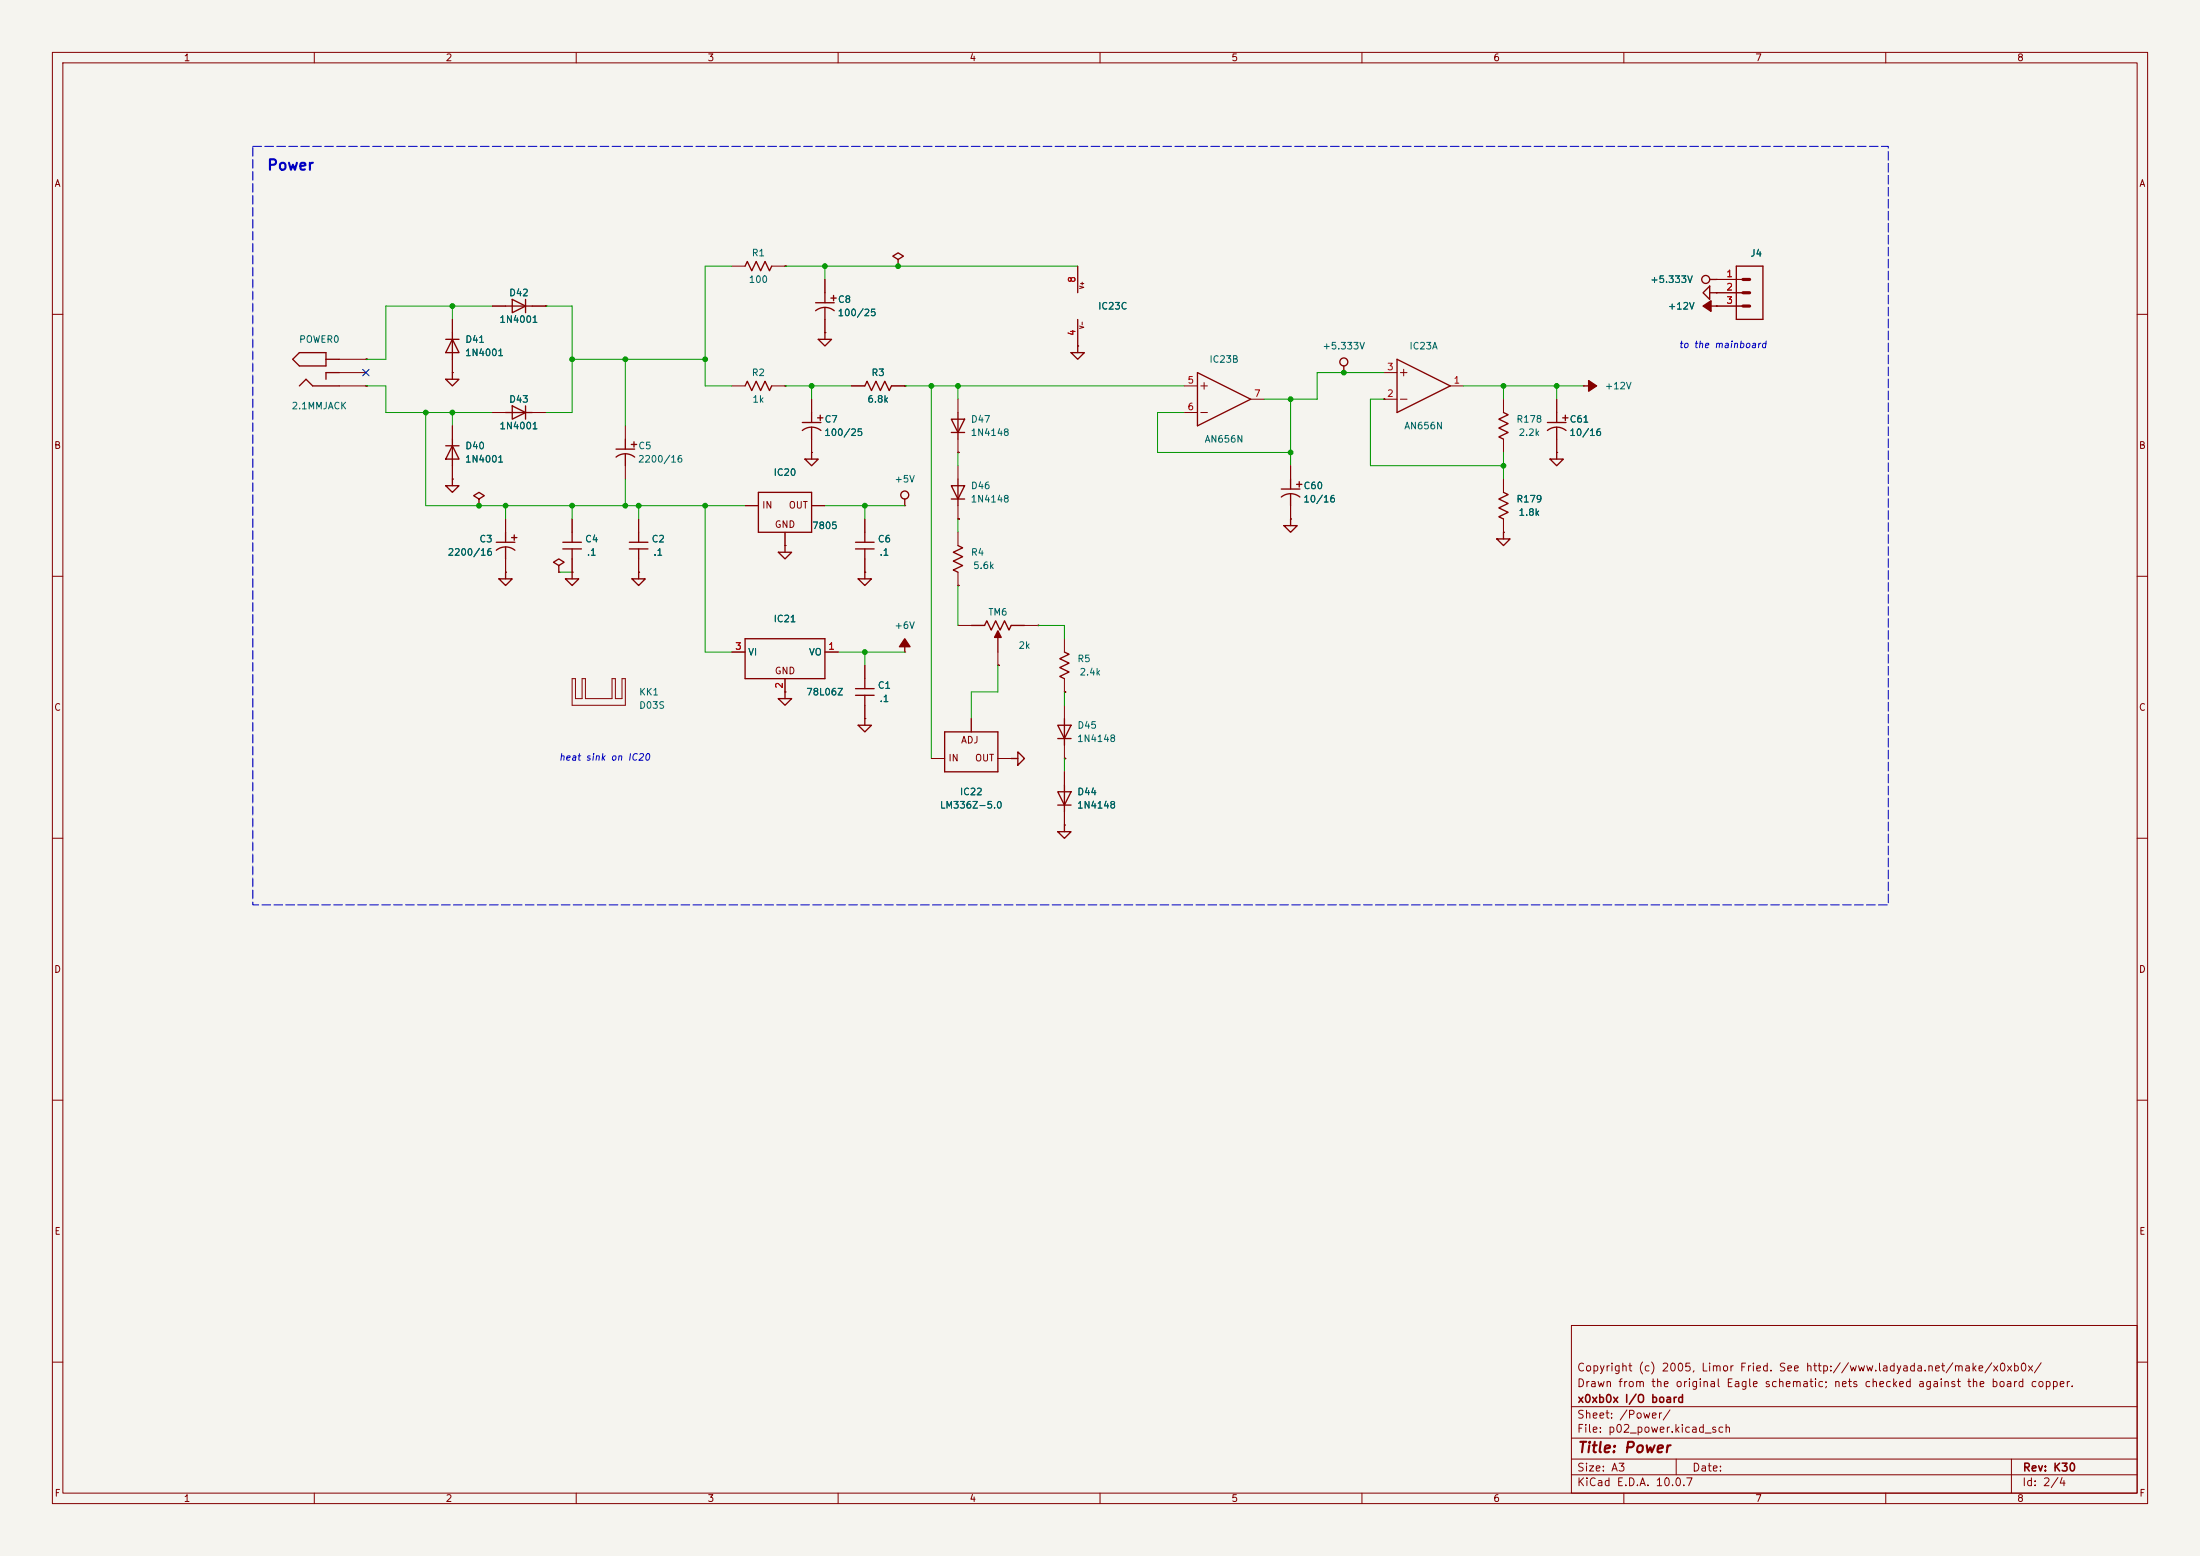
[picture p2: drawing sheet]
<svg xmlns="http://www.w3.org/2000/svg" width="420mm" height="297mm" viewBox="0 0 420 297" stroke-linecap="round" stroke-linejoin="round" font-family="sans-serif">
<path d="M0 0h420v297h-420z" fill="#f5f4ef" stroke="#f5f4ef" stroke-width=".19"/>
<g fill="none" stroke="#840000" stroke-width=".19">
<path d="M10 10h400v277h-400zM12 12h396v273h-396zM60 10v2M110 10v2M160 10v2M210 10v2M260 10v2M310 10v2M360 10v2M94 58.4h2.5M101.6 58.4h2.5M104.1 58.4l.3 .1z"/>
<path d="M139.7 50.8h2.5M147.3 50.8h2.6M149.9 50.7l.2 .2zM157.5 53.3v2.6M171.4 50.8h.1M205.7 50.8v5.1M327.7 53.3h.1M327.7 58.4h.1M327.7 55.9h.1M327.7 58.4h5M327.7 53.3h5M327.7 55.9h5"/>
<path d="M10 60h2M64.8 73.7h5M64.8 68.6h5M64.8 71.1h5M69.8 73.6l.3 .1zM69.8 68.5l.3 .1zM86.4 71.1h.1M86.4 61v2.5M86.4 68.6v2.5M94 78.7h2.5M101.6 78.7h2.5M139.7 73.7h2.5"/>
<path d="M147.3 73.7h2.6M149.9 73.6l.2 .1zM154.9 76.2v2.5M157.5 63.5h.1M157.5 61v2.5M162.6 73.7h2.5M170.2 73.7h2.5M172.7 73.6l.2 .1zM182.9 76.2v2.5M205.7 66h.1M205.7 61v5M226.1 73.7h2.5"/>
<path d="M226.1 78.7h2.5M229.2 73.7h1.3M229.2 78.7h1.3M229.9 73v1.3M238.8 76.2h2.5M256.5 71.1h.1M264.2 76.1l.2 .2zM264.2 71.1h2.5M264.2 76.2h2.5M267.3 71.1h1.3M267.3 76.2h1.3M268 70.5v1.3"/>
<path d="M276.9 73.7h2.5M287 76.2v2.5M297.2 76.2v2.5M302.3 73.7h.1M408 60h2M86.4 91.4h.1M86.4 81.3v2.5M86.4 88.9v2.5M91.4 96.5h.1M96.5 99.1v2.5M109.2 99.1v2.5M119.4 81.3v2.5"/>
<path d="M119.4 88.9v2.5M121.9 99.1v2.5M142.2 96.5h2.6M154.9 86.4h.1M154.9 96.5h2.6M154.9 83.8v2.6M165.1 99.1v2.5M172.7 96.5h.1M182.9 86.3l.2 .1zM182.9 99l.2 .1zM182.9 83.8v2.6M182.9 88.9v2.5"/>
<path d="M182.9 96.5v2.6M246.4 99.1h.1M246.4 88.9v2.5M246.4 96.5v2.6M287 83.8v2.6M287 91.4v2.6M287 99.1v2.5M297.2 86.4h.1M297.2 83.8v2.6M10 110h2M96.5 109.2h.1M96.5 106.7v2.5"/>
<path d="M106.7 109.2h.1M109.2 109.2h.1M109.2 106.7v2.5M121.9 109.2h.1M121.9 106.7v2.5M149.9 104.1h.1M149.9 101.6v2.5M165.1 109.2h.1M165.1 106.7v2.5M182.9 111.7l.2 .1zM182.9 101.6v2.5M182.9 109.2v2.6"/>
<path d="M182.9 119.4h2.5M195.6 119.4h2.5M198.1 119.3l.2 .1zM287 101.6h.1M408 110h2M109.2 129.5h.7v3.9h1.2v-3.9h.7v3.9h5v-3.9h.7v3.9h1.2v-3.9h.7v5.1h-10.2zM139.7 124.5h2.5M149.9 132.1h.1M149.9 129.5v2.6M157.5 124.5h2.5M165.1 137.2h.1M165.1 127v2.5"/>
<path d="M165.1 134.6v2.6M172.7 124.5h.1M185.4 137.2v2.5M190.5 126.9l.2 .2zM190.5 124.5v2.5M203.2 132l.2 .1zM203.2 121.9v2.6M203.2 129.5v2.6M203.2 134.6v2.6M10 160h2M177.8 144.8h2.5M190.5 144.8h2.5"/>
<path d="M193 144.8h.1M203.2 157.5h.1M203.2 144.7l.2 .1zM203.2 142.2v2.6M203.2 147.3v2.6M203.2 154.9v2.6M408 160h2M10 210h2M408 210h2M300 253h108v32h-108zM10 260h2M300 278.5h108"/>
<path d="M300 274.5h108M300 268.5h108M320 278.5v3M384 278.5v6.5M408 260h2M60 285v2M110 285v2M160 285v2M210 285v2M260 285v2M300 281.5h108M310 285v2"/>
<path d="M360 285v2"/>
</g>
<g fill="none" stroke="#840000" stroke-width=".25">
<path d="M96.5 58.4h5.1M97.8 57.2l2.5 1.2-2.5 1.3zM100.3 57.2v2.5M142.2 50.8l.5-.9 .8 1.8 .9-1.8 .8 1.8 .8-1.8 .9 1.8 .4-.9M155.7 59.3a2.81 2.81 0 0 1 3.6 0M155.7 57.8h3.6M157.5 55.9v1.9M157.5 58.7v2.3M158.6 56.9h1M159.1 56.4v1M171.4 49.5l1.1-.6-1.1-.6-1 .6 1 .6v1.3M326.4 54.6v2.6l-1.3-1.3z"/>
<path d="M326.4 53.3h1.3M326.4 55.9h1.3M326.6 58.4h1.1M331.5 50.8h5v10.2h-5zM55.9 68.6l1.2-1.3h5.1v2.6h-5.1zM57.1 73.7l1.3-1.3 1.3 1.3h5.1M62.2 68.6h2.6M64.8 71.1h-2.6v1.3M85.1 72.4h2.5l-1.2 1.3zM85.1 64.8h2.5M86.4 64.8l1.2 2.5h-2.5zM86.4 63.5v5.1"/>
<path d="M86.4 71.1v1.3M96.5 78.7h5.1M97.8 77.5l2.5 1.2-2.5 1.3zM100.3 77.5v2.5M142.2 73.7l.5-.9 .8 1.7 .9-1.7 .8 1.7 .8-1.7 .9 1.7 .4-.8M154.9 78.7v1.9M156.1 79.8h1M156.2 64.8h2.5l-1.2 1.2zM156.6 79.2v1.1M157.5 63.5v1.3M165.1 73.7l.4-.9 .9 1.7 .8-1.7 .9 1.7 .8-1.7 .9 1.7 .4-.8M182.9 78.7v5.1"/>
<path d="M204.5 67.3h2.5l-1.3 1.3zM205.7 66v1.3M228.6 71.1l10.2 5.1-10.2 5.1zM256.5 69.9v1.2M266.7 68.6l10.2 5.1-10.2 5zM287 78.7l.9 .5-1.8 .8 1.8 .9-1.8 .8 1.8 .9-1.8 .8 .9 .4M297.2 78.7v1.9M298.3 79.8h1M298.8 79.2v1.1M302.3 73.7h1M85.1 92.7h2.5l-1.2 1.3zM85.1 85.1h2.5"/>
<path d="M86.4 85.1l1.2 2.5h-2.5zM86.4 83.8v5.1M86.4 91.4v1.3M91.4 95.3l1.1-.7-1.1-.6-1 .6 1 .7v1.2M117.6 87.2a2.81 2.81 0 0 1 3.6 0M117.6 85.7h3.6M119.4 83.8v1.9M119.4 86.6v2.3M120.5 84.8h1M121 84.3v1M144.8 94h10.1v7.6h-10.1zM153.2 82.2a2.81 2.81 0 0 1 3.5 0"/>
<path d="M153.2 80.6h3.5M153.7 87.6h2.5l-1.3 1.3zM154.9 81.5v2.3M154.9 86.4v1.2M172.7 95.3v1.2M181.6 80h2.5l-1.2 2.6zM181.6 92.7h2.5l-1.2 2.6zM181.6 82.6h2.5M181.6 95.3h2.5M182.9 91.4v5.1M244.6 94.9a2.81 2.81 0 0 1 3.6 0M244.6 93.3h3.6"/>
<path d="M246.4 91.4v1.9M246.4 94.2v2.3M246.4 99.1v1.2M247.5 92.5h1M248 91.9v1.1M287 94l.9 .4-1.8 .9 1.8 .8-1.8 .8 1.8 .9-1.8 .8 .9 .5M295.4 82.2a2.81 2.81 0 0 1 3.6 0M295.4 80.6h3.6M295.9 87.6h2.5l-1.2 1.3zM297.2 81.5v2.3M297.2 86.4v1.2M94.7 105a2.81 2.81 0 0 1 3.6 0"/>
<path d="M94.7 103.5h3.6M95.2 110.5h2.6l-1.3 1.3zM96.5 101.6v1.9M96.5 104.4v2.3M96.5 109.2v1.3M97.7 102.6h1M98.2 102.1v1M106.7 108l1-.7-1-.6-1 .6 1 .7v1.2M107.4 103.5h3.6M107.4 104.8h3.6M107.9 110.5h2.6l-1.3 1.3zM109.2 101.6v1.9"/>
<path d="M109.2 104.8v1.9M109.2 109.2v1.3M120.1 103.5h3.6M120.1 104.8h3.6M120.6 110.5h2.6l-1.3 1.3zM121.9 101.6v1.9M121.9 104.8v1.9M121.9 109.2v1.3M148.6 105.4h2.5l-1.2 1.3zM149.9 104.1v1.3M163.3 103.5h3.6M163.3 104.8h3.6"/>
<path d="M163.8 110.5h2.6l-1.3 1.3zM165.1 101.6v1.9M165.1 104.8v1.9M165.1 109.2v1.3M182.9 104.1l.9 .5-1.8 .8 1.8 .9-1.8 .8 1.8 .9-1.8 .8 .9 .4M185.4 119.4h2.6l.4-.9 .8 1.8 .9-1.8 .8 1.8 .9-1.8 .8 1.8 .4-.9h2.6M245.1 100.3h2.5l-1.2 1.3zM285.7 102.9h2.6l-1.3 1.2zM287 101.6v1.3M142.2 121.9h15.3v7.6h-15.3zM148.6 133.4h2.5l-1.2 1.2zM149.9 132.1v1.3"/>
<path d="M163.3 131.4h3.6M163.3 132.7h3.6M163.8 138.4h2.6l-1.3 1.3zM165.1 129.5v1.9M165.1 132.7v1.9M165.1 137.2v1.2M172.7 123.4v1.1M180.3 139.7h10.2v7.6h-10.2zM190.5 121.4v3.1M201.9 138.4h2.6l-1.3 2.6zM203.2 124.5l.9 .4-1.8 .8 1.8 .9-1.8 .8 1.8 .9-1.8 .8 .9 .4M203.2 137.2v5"/>
<path d="M193 144.8h1.3M194.3 143.5l1.3 1.3-1.3 1.3zM201.9 151.1h2.6l-1.3 2.6zM201.9 158.8h2.6l-1.3 1.2zM201.9 153.7h2.6M201.9 141h2.6M203.2 149.9v5M203.2 157.5v1.3"/>
<circle cx="325.6" cy="53.3" r=".76"/>
<circle cx="256.5" cy="69.1" r=".76"/>
<circle cx="172.7" cy="94.5" r=".76"/>
</g>
<path d="M332.7 58.4h1.3M332.7 55.9h1.3M332.7 53.3h1.3" fill="none" stroke="#840000" stroke-width=".61"/>
<g fill="#840000" stroke="#840000" stroke-width=".25">
<path d="M325.1 58.4l1.5-1v2z"/>
<path d="M190.5 120.4l.6 1.3h-1.2z"/>
<path d="M303.3 72.6l1.5 1.1-1.5 1z"/>
<path d="M172.7 121.9l1 1.5h-2z"/>
</g>
<g fill="none" stroke="#009600" stroke-width=".19">
<path d="M86.4 58.4v2.6M94 58.4h-20.3v10.2h-3.9M104.1 58.4h5.1v20.3h-5.1M139.7 50.8h-5.1v22.9h5.1M149.9 50.8h55.8M157.5 50.8v2.5M69.8 73.7h3.9v5h20.3M81.3 78.7v17.8h60.9M86.4 78.7v2.6M109.2 68.6h25.4M119.4 68.6v12.7M149.9 73.7h12.7"/>
<path d="M154.9 73.7v2.5M172.7 73.7h53.4M177.8 73.7v71.1M182.9 73.7v2.5M226.1 78.7h-5.1v7.7h25.4M246.4 76.2v12.7M264.2 71.1h-12.7v5.1h-10.2M264.2 76.2h-2.6v12.7h25.4M279.4 73.7h22.9M287 73.7v2.5M297.2 73.7v2.5M96.5 96.5v2.6"/>
<path d="M109.2 96.5v2.6M119.4 91.4v5.1M121.9 96.5v2.6M134.6 96.5v28h5.1M157.5 96.5h15.2M165.1 96.5v2.6M182.9 86.4v2.5M182.9 99.1v2.5M287 86.4v5M106.7 109.2h2.5M182.9 111.8v7.6M198.1 119.4h5.1v2.5"/>
<path d="M160 124.5h12.7M165.1 124.5v2.5M190.5 127v5.1h-5.1v5.1M203.2 132.1v2.5M203.2 144.8v2.5"/>
</g>
<path d="M69.2 70.5l1.3 1.2M70.5 70.5l-1.3 1.2" fill="none" stroke="#000084" stroke-width=".19"/>
<path d="M48.3 27.9h312.2v144.8h-312.2z" fill="none" stroke="#0000c2" stroke-width=".19" stroke-dasharray="1.7 .6"/>
<g fill="#009600" stroke="#009600" stroke-width=".19">
<circle cx="157.5" cy="50.8" r=".46"/>
<circle cx="171.4" cy="50.8" r=".46"/>
<circle cx="86.4" cy="58.4" r=".46"/>
<circle cx="81.3" cy="78.7" r=".46"/>
<circle cx="86.4" cy="78.7" r=".46"/>
<circle cx="91.4" cy="96.5" r=".46"/>
<circle cx="96.5" cy="96.5" r=".46"/>
<circle cx="182.9" cy="73.7" r=".46"/>
<circle cx="177.8" cy="73.7" r=".46"/>
<circle cx="121.9" cy="96.5" r=".46"/>
<circle cx="109.2" cy="96.5" r=".46"/>
<circle cx="119.4" cy="96.5" r=".46"/>
<circle cx="165.1" cy="96.5" r=".46"/>
<circle cx="134.6" cy="96.5" r=".46"/>
<circle cx="165.1" cy="124.5" r=".46"/>
<circle cx="246.4" cy="76.2" r=".46"/>
<circle cx="246.4" cy="86.4" r=".46"/>
<circle cx="256.5" cy="71.1" r=".46"/>
<circle cx="287" cy="88.9" r=".46"/>
<circle cx="287" cy="73.7" r=".46"/>
<circle cx="297.2" cy="73.7" r=".46"/>
<circle cx="154.9" cy="73.7" r=".46"/>
<circle cx="134.6" cy="68.6" r=".46"/>
<circle cx="109.2" cy="68.6" r=".46"/>
<circle cx="119.4" cy="68.6" r=".46"/>
</g>
<text font-size="2" fill="#0000c2" x="50.9" y="33">Power</text>
<text font-size="2" fill="#840000" x="301" y="277.8">Title: Power</text>
<g font-size="1.5" fill="#840000">
<text x="300.9" y="262.1">Copyright (c) 2005, Limor Fried. See http://www.ladyada.net/make/x0xb0x/</text>
<text x="300.9" y="265.1">Drawn from the original Eagle schematic; nets checked against the board copper.</text>
<text x="301" y="268.1">x0xb0x I/O board</text>
<text x="300.9" y="273.8">File: p02_power.kicad_sch</text>
<text x="300.9" y="271.1">Sheet: /Power/</text>
<text x="300.9" y="281.2">Size: A3</text>
<text x="322.9" y="281.2">Date:</text>
<text x="386" y="281.2">Rev: K30</text>
<text x="300.9" y="284">KiCad E.D.A. 10.0.7</text>
<text x="385.9" y="284">Id: 2/4</text>
</g>
<g font-size="1.3" fill="#840000">
<text x="35" y="12">1</text>
<text x="85" y="12">2</text>
<text x="135" y="12">3</text>
<text x="185" y="12">4</text>
<text x="235" y="12">5</text>
<text x="285" y="12">6</text>
<text x="335" y="12">7</text>
<text x="385" y="12">8</text>
<text x="10.3" y="36">A</text>
<text x="408.3" y="36">A</text>
<text x="10.2" y="86">B</text>
<text x="408.2" y="86">B</text>
<text x="145.4" y="97.4">IN</text>
<text x="147.8" y="101.1">GND</text>
<text x="150.5" y="97.4">OUT</text>
<text x="147.8" y="129">GND</text>
<text x="10.2" y="136">C</text>
<text x="408.2" y="136">C</text>
<text x="183.4" y="142.2">ADJ</text>
<text x="180.9" y="145.6">IN</text>
<text x="186" y="145.6">OUT</text>
<text x="10.2" y="186">D</text>
<text x="408.2" y="186">D</text>
<text x="10.3" y="236">E</text>
<text x="408.3" y="236">E</text>
<text x="10.3" y="286">F</text>
<text x="35" y="287">1</text>
<text x="85" y="287">2</text>
<text x="135" y="287">3</text>
<text x="185" y="287">4</text>
<text x="235" y="287">5</text>
<text x="285" y="287">6</text>
<text x="335" y="287">7</text>
<text x="385" y="287">8</text>
<text x="408.3" y="286">F</text>
</g>
<g font-size="1.3" fill="#006464">
<text x="143.4" y="49.2">R1</text>
<text x="334.1" y="49.3">J4</text>
<text x="97.1" y="56.8">D42</text>
<text x="142.8" y="54.3">100</text>
<text x="159.9" y="58.1">C8</text>
<text x="209.5" y="59.4">IC23C</text>
<text x="314.9" y="54.3">+5.333V</text>
<text x="318.3" y="59.4">+12V</text>
<text x="57" y="65.7">POWER0</text>
<text x="88.7" y="65.7">D41</text>
<text x="95.2" y="61.9">1N4001</text>
<text x="159.8" y="60.7">100/25</text>
<text x="88.7" y="68.3">1N4001</text>
<text x="230.8" y="69.5">IC23B</text>
<text x="252.4" y="67">+5.333V</text>
<text x="269" y="67">IC23A</text>
<text x="97.1" y="77.2">D43</text>
<text x="143.4" y="72.1">R2</text>
<text x="143.5" y="77.2">1k</text>
<text x="165.5" y="77.2">6.8k</text>
<text x="166.3" y="72.1">R3</text>
<text x="306.3" y="74.6">+12V</text>
<text x="55.6" y="78.4">2.1MMJACK</text>
<text x="95.2" y="82.2">1N4001</text>
<text x="157.3" y="83.5">100/25</text>
<text x="157.3" y="81">C7</text>
<text x="185.2" y="83.5">1N4148</text>
<text x="185.2" y="81">D47</text>
<text x="268" y="82.2">AN656N</text>
<text x="289.4" y="81">R178</text>
<text x="289.8" y="83.5">2.2k</text>
<text x="299.5" y="83.5">10/16</text>
<text x="299.5" y="81">C61</text>
<text x="88.7" y="88.6">1N4001</text>
<text x="88.7" y="86.1">D40</text>
<text x="121.7" y="88.6">2200/16</text>
<text x="121.8" y="86.1">C5</text>
<text x="229.9" y="84.8">AN656N</text>
<text x="147.6" y="91.1">IC20</text>
<text x="170.7" y="92.4">+5V</text>
<text x="185.2" y="93.7">D46</text>
<text x="248.7" y="93.7">C60</text>
<text x="154.9" y="101.3">7805</text>
<text x="185.2" y="96.2">1N4148</text>
<text x="248.7" y="96.2">10/16</text>
<text x="289.4" y="96.2">R179</text>
<text x="289.8" y="98.8">1.8k</text>
<text x="85.4" y="106.4">2200/16</text>
<text x="91.4" y="103.8">C3</text>
<text x="111.6" y="103.8">C4</text>
<text x="111.9" y="106.4">.1</text>
<text x="124.3" y="103.8">C2</text>
<text x="124.6" y="106.4">.1</text>
<text x="167.5" y="103.8">C6</text>
<text x="167.8" y="106.4">.1</text>
<text x="185.3" y="106.4">R4</text>
<text x="185.7" y="108.9">5.6k</text>
<text x="147.6" y="119.1">IC21</text>
<text x="188.6" y="117.8">TM6</text>
<text x="142.7" y="125.4">VI</text>
<text x="154.3" y="125.4">VO</text>
<text x="170.7" y="120.3">+6V</text>
<text x="194.3" y="124.2">2k</text>
<text x="167.5" y="131.8">C1</text>
<text x="205.6" y="126.7">R5</text>
<text x="206" y="129.2">2.4k</text>
<text x="121.9" y="133">KK1</text>
<text x="121.9" y="135.6">D03S</text>
<text x="153.8" y="133">78L06Z</text>
<text x="167.8" y="134.3">.1</text>
<text x="205.5" y="141.9">1N4148</text>
<text x="205.6" y="139.4">D45</text>
<text x="179.3" y="154.6">LM336Z-5.0</text>
<text x="183.1" y="152.1">IC22</text>
<text x="205.5" y="154.6">1N4148</text>
<text x="205.6" y="152.1">D44</text>
</g>
<g font-size="1.3" fill="#a90000">
<text x="329.5" y="53.2">1</text>
<text x="205.6" y="54.1" transform="rotate(-90 205.6 54.1)">8</text>
<text x="329.5" y="55.7">2</text>
<text x="329.5" y="58.3">3</text>
<text x="205.6" y="64.2" transform="rotate(-90 205.6 64.2)">4</text>
<text x="264.7" y="71">3</text>
<text x="226.6" y="73.5">5</text>
<text x="239.3" y="76.1">7</text>
<text x="264.7" y="76.1">2</text>
<text x="277.4" y="73.5">1</text>
<text x="226.6" y="78.6">6</text>
<text x="140.2" y="124.3">3</text>
<text x="158" y="124.3">1</text>
<text x="149.7" y="131.5" transform="rotate(-90 149.7 131.5)">2</text>
</g>
<g font-size="1.3" fill="#0000c2">
<text x="320.4" y="66.8">to the mainboard</text>
<text x="106.6" y="145.5">heat sink on IC20</text>
</g>
<g font-size=".8" fill="#840000">
<text x="207.1" y="55.2" transform="rotate(-90 207.1 55.2)">V+</text>
<text x="207.1" y="62.8" transform="rotate(-90 207.1 62.8)">V-</text>
</g>
</svg>
